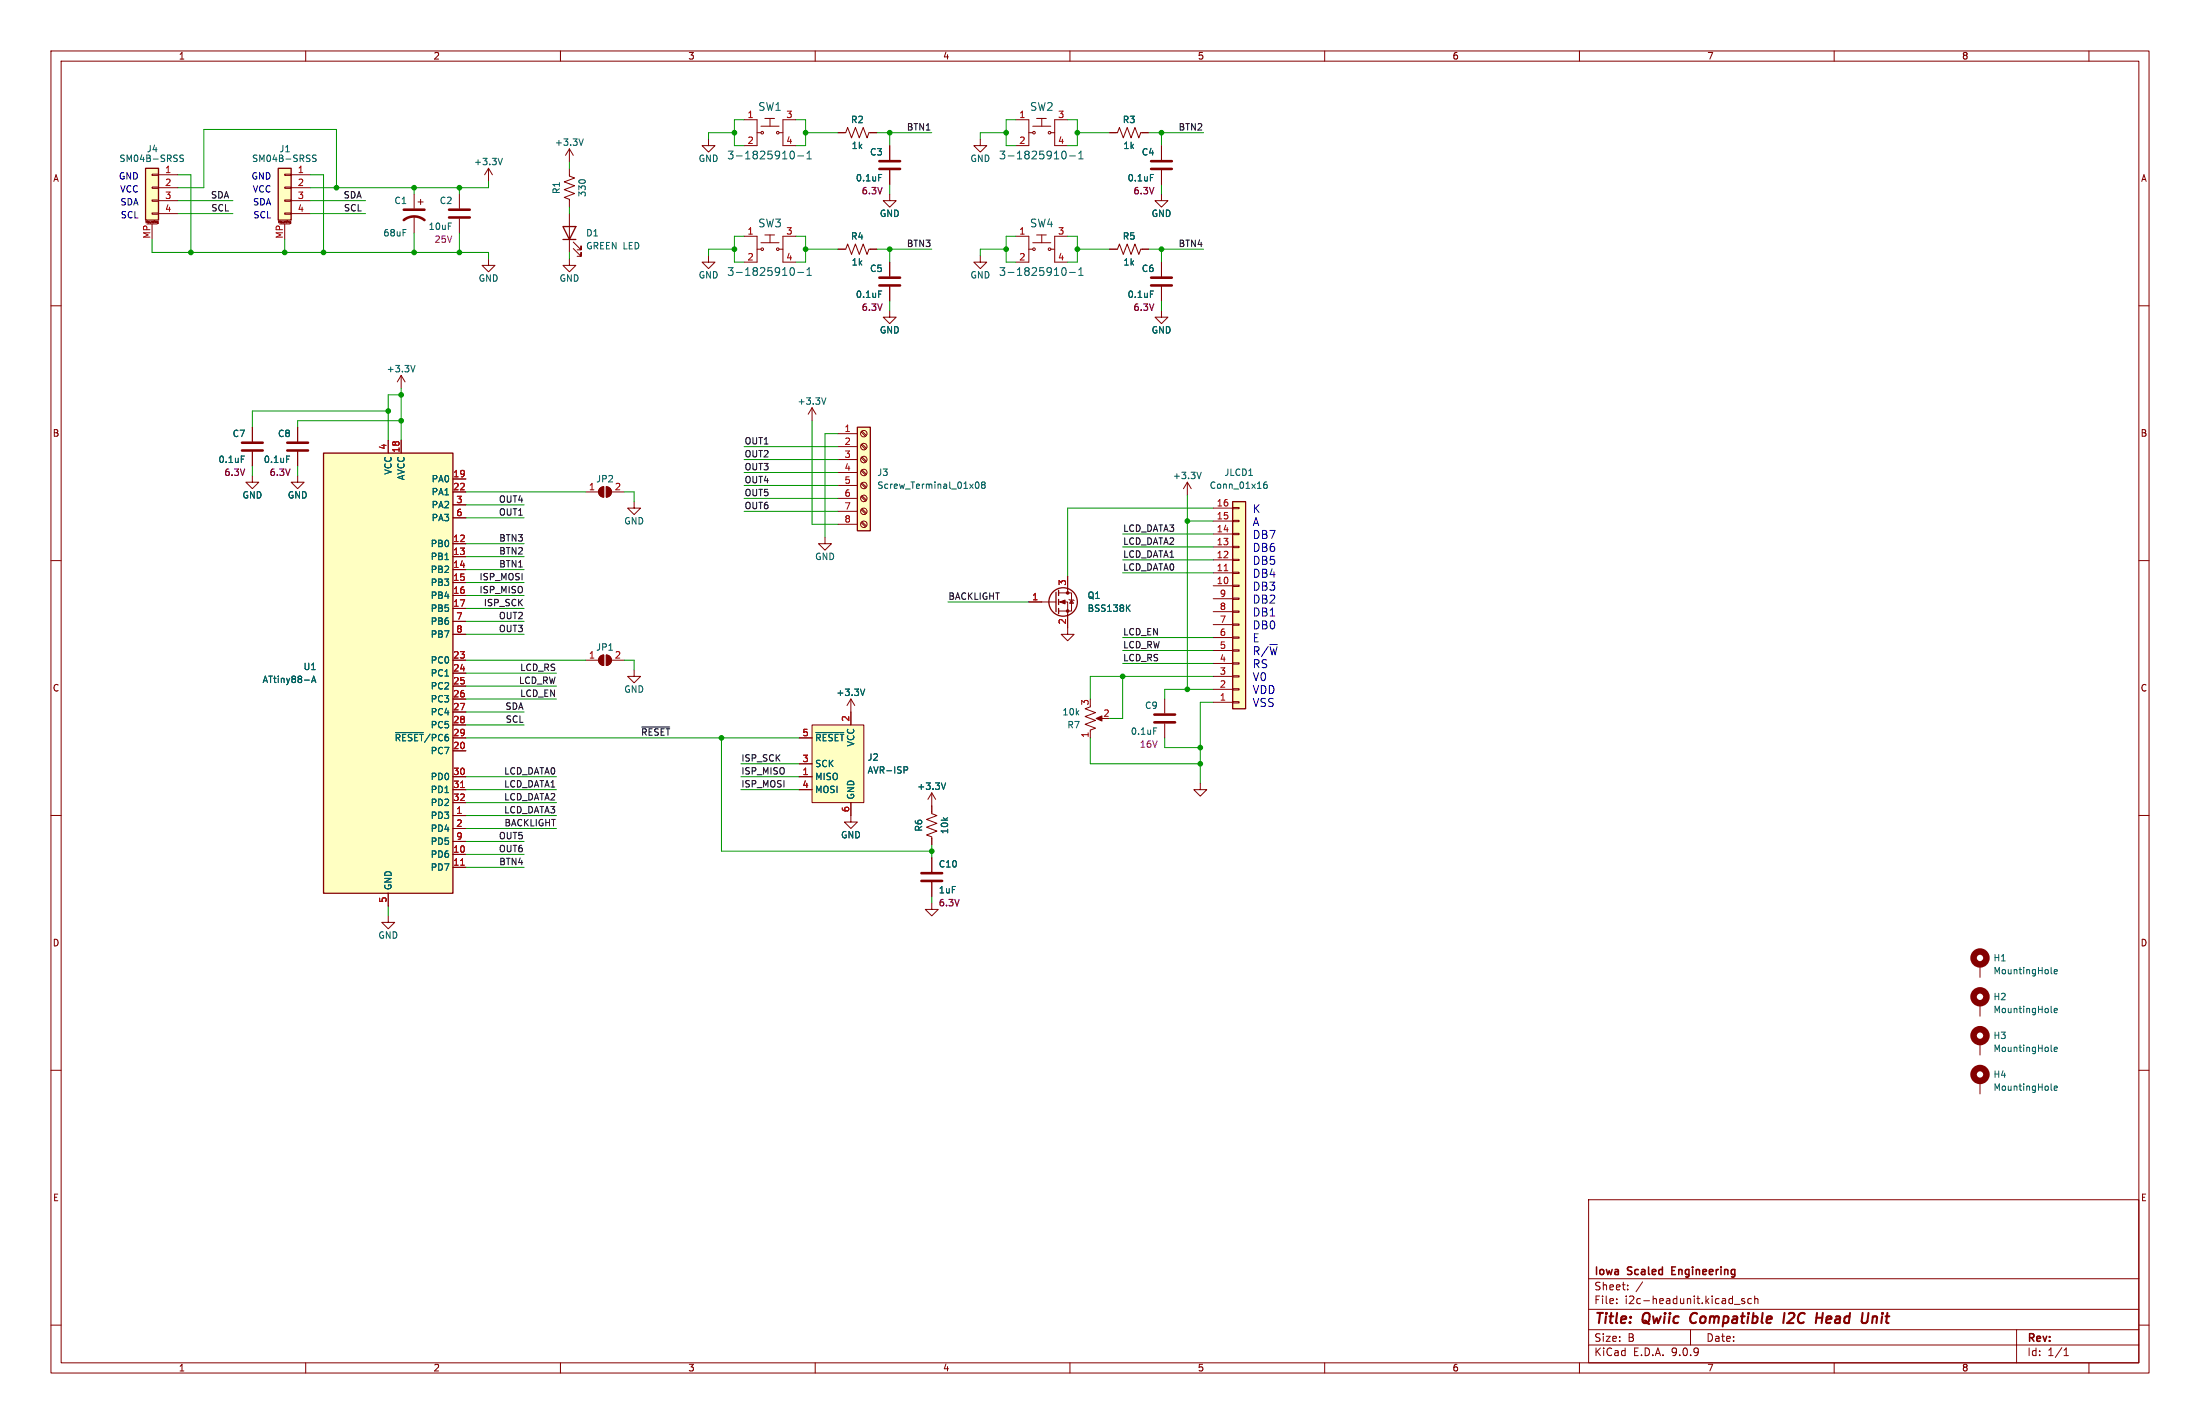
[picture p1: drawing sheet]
<svg xmlns="http://www.w3.org/2000/svg" width="432mm" height="279mm" viewBox="0 0 432 279" stroke-linecap="round" stroke-linejoin="round" font-family="sans-serif">
<g fill="none" stroke="#840000" stroke-width=".2">
<path d="M10 10h411.8v259.4h-411.8zM12 12h407.8v255.4h-407.8zM60 10v2M110 10v2M160 10v2M210 10v2M260 10v2M310 10v2M360 10v2M410 10v2M81.3 38.1v2.8M82 39.6h1.1"/>
<path d="M82.5 39.1v1M90.2 38.1v2.8M95.9 33l-.8 1.3M95.9 33l.7 1.3M95.9 33v2.6M111.8 33v1.5l1 .4-2.1 .8 2.1 .7-2.1 .8 2.1 .8-2.1 .7 1.1 .4v1.5M111.8 29.2v2.6M111.8 29.2l-.8 1.3M111.8 29.2l.7 1.3M139.1 27.3v1.3h1.2l-1.2 1.2-1.3-1.2h1.3M81.3 42.4v3.3M90.2 42.9v2.8"/>
<path d="M111.8 50.8v1.3h1.2l-1.2 1.2-1.3-1.2h1.3M111.8 41.9v7.6M112.5 48.8l1.5 1.5v-.8v.8h-.7M112.5 47.5l1.5 1.5v-.7v.7h-.7M139.1 50.2v1.2h1.2l-1.2 1.3-1.3-1.3h1.3M174.6 51.4v2.8M174.6 56.3v2.8M10 60h2M78.7 73.7l-.7 1.2M78.7 73.7l.8 1.2M78.7 73.7v2.5M174.6 61v1.2h1.3l-1.3 1.3-1.2-1.3h1.2"/>
<path d="M419.8 60h2M49.5 93.3v1.3h1.3l-1.3 1.3-1.2-1.3h1.2M49.5 83.8v2.8M49.5 88.6v2.8M159.4 80l-.8 1.3M159.4 80l.7 1.3M159.4 80v2.6M10 110h2M419.8 110h2M167 137.2l-.8 1.2M167 137.2l.8 1.2M167 137.2v2.5"/>
<path d="M10 160h2M182.9 155.6v4l1 .4-2 .8 2 .7-2 .8 2 .8-2 .7 1 .4v1.5M182.9 155.6l-.8 1.2M182.9 155.6l.7 1.2M419.8 160h2M167 160v1.3h-1.3l1.3 1.3 1.3-1.3h-1.3M182.9 177.2v1.2h1.2l-1.2 1.3-1.3-1.3h1.3M182.9 168.3v2.8M182.9 173.1v2.8M10 210h2M419.8 210h2M311.8 235.4h108v32h-108z"/>
<path d="M10 260h2M311.8 256.9h108M311.8 250.9h108M317.3 255.6v.2M317.3 254.9v.1M319.5 252.9v.2M319.5 252.2v.1M322.4 251.5l-1.3 1.9M340.4 255.9h1.1M342.4 254.9l-.4-.1-.2 .2 .1 .2 .5 .2v.3h-.6M343.8 254.9l-.5-.1-.3 .3 .2 .6h.6M344.4 254.9l.2-.1 .4 .1v.9"/>
<path d="M344.4 254.3v1.5M419.8 260h2M60 267.4v2M110 267.4v2M160 267.4v2M210 267.4v2M260 267.4v2M310 267.4v2M311.8 263.9h108M311.8 260.9h108M331.8 260.9v3M360 267.4v2"/>
<path d="M395.8 260.9v6.5M405.1 266h.9M405.1 264.9l.4-.4v1.5M410 267.4v2"/>
</g>
<path d="M332 257.9l-.1 .2a1.23 1.23 0 0 0 .1 1.4M350.3 257.6l-.3 2M352.1 258.5l-1.3 1.1h1.2M356.5 258.6h1.2M357.8 257.6l-.3 2M367.6 258.3l-.2 1.3M368.2 258.3l-.6 .2" fill="none" stroke="#840000" stroke-width=".4"/>
<path d="M328.1 249.3h.5M328.9 248.6h-.8v1.5h.8" fill="none" stroke="#840000" stroke-width=".3"/>
<path d="M79.2 43.2a3.3 3.3 0 0 1 4.1 0M79.2 41.1h4.1M88.1 41.1h4.1M88.1 42.7h4.1M172.6 54.5h4.1M172.6 56h4.1M47.5 86.9h4.1M47.5 88.4h4.1M180.8 171.3h4.1M180.8 172.8h4.1" fill="none" stroke="#840000" stroke-width=".51"/>
<path d="M98.6 31.1l-.4 1.2M114.5 27.2l-.4 1.3M172.5 57.1h.6M81.5 71.7l-.5 1.3M162.1 78l-.4 1.3M47.4 89.5h.6M169.7 135.2l-.4 1.3M185.6 153.6l-.4 1.3" fill="none" stroke="#006464" stroke-width=".2"/>
<path d="M110.5 44.5h2.5l-1.2 2.5zM110.5 47h2.5" fill="none" stroke="#840000" stroke-width=".25"/>
<path d="M168.3 83.8h2.5v20.3h-2.5z" fill="#ffffc2"/>
<path d="M168.3 83.8h2.5v20.3h-2.5z" fill="none" stroke="#840000" stroke-width=".25"/>
<g fill="none" stroke="#840000" stroke-width=".2">
<path d="M174.6 38.1v1.3h1.3l-1.3 1.2-1.2-1.2h1.2M164.5 85.1h3.8M164.5 87.6h3.8M164.5 90.2h3.8M164.5 92.7h3.8M164.5 95.3h3.8M164.5 97.8h3.8M169 84.8l.9 .8M169 87.3l.9 .8M169 89.8l.9 .9M169 92.4l.9 .8M169 94.9l.9 .9"/>
<path d="M169 97.5l.9 .8M169 100l.9 .8M169.2 84.6l.9 .8M169.2 87.1l.9 .9M169.2 89.7l.9 .8M169.2 92.2l.9 .8M169.2 94.7l.9 .9M169.2 97.3l.9 .8M169.2 99.8l.9 .9M164.5 100.3h3.8M164.5 102.9h3.8M169 102.5l.9 .9"/>
<path d="M169.2 102.4l.9 .8M114.9 129.5h2.6M117.8 128.8l.7-.3v2.1a1.02 1.02 0 0 1-.9-.7 1.02 1.02 0 0 1 .2-1.1zM119 128.5a1.02 1.02 0 0 1 1 1 1.02 1.02 0 0 1-1 1.1zM120 129.5h2.6"/>
<circle cx="169.5" cy="90.2" r=".63"/>
<circle cx="169.5" cy="92.7" r=".63"/>
<circle cx="169.5" cy="97.8" r=".63"/>
<circle cx="169.5" cy="85.1" r=".63"/>
<circle cx="169.5" cy="87.6" r=".63"/>
<circle cx="169.5" cy="95.2" r=".63"/>
<circle cx="169.5" cy="100.3" r=".63"/>
<circle cx="169.5" cy="102.9" r=".63"/>
</g>
<path d="M191.5 94.7l.2-.1a.68 .68 0 0 1 .5 .6 .68 .68 0 0 1-.5 .6l-.3-.5zM192.9 95.1l-.3-.2 .3-.3h.2l.3 .2-.3 .3M192.9 95.1l-.3 .2 .1 .4 .2 .1h.3l.2-.2v-.3l-.3-.2M192.9 95.1h.2" fill="none" stroke="#006464" stroke-width=".2"/>
<g fill="#840000" stroke="#840000" stroke-width=".2">
<path d="M117.8 128.8l.7-.3v2.1a1.02 1.02 0 0 1-.9-.7 1.02 1.02 0 0 1 .2-1.1z"/>
<path d="M119 128.5a1.02 1.02 0 0 1 1 1 1.02 1.02 0 0 1-1 1.1z"/>
</g>
<path d="M241.9 98.4h2.6v40.7h-2.6z" fill="#ffffc2"/>
<g fill="none" stroke="#840000" stroke-width=".25">
<path d="M241.9 98.4h2.6v40.7h-2.6zM207.3 116.2v3.8M207.8 115.8v1M207.8 117.6v1M207.8 119.4v1"/>
<circle cx="208.7" cy="118.1" r="2.79"/>
</g>
<g fill="none" stroke="#840000" stroke-width=".2">
<path d="M146 23.5h2.6v5.1h-2.6M148.6 26h.8M149.4 24.8h3.5M150.1 23.2h1.9M151.1 23.2v1.6M152.9 26h.8M156.2 23.5h-2.5v5.1h2.5M164.5 26h1.5l.4-1 .7 2.1 .8-2.1 .8 2.1 .7-2.1 .8 2.1 .4-1.1h1.5M174.6 28.6v2.8M174.6 33.4v2.8M95.9 50.8v1.3h1.3l-1.3 1.2-1.3-1.2h1.3M146 46.4h2.6v5h-2.6"/>
<path d="M148.6 48.9h.8M149.4 47.6h3.5M150.1 46.1h1.9M151.1 46.1v1.5M152.9 48.9h.8M156.2 46.4h-2.5v5h2.5M164.5 48.9h1.5l.4-1 .7 2 .8-2 .8 2 .7-2 .8 2 .4-1h1.5M228 51.4v2.8M228 56.3v2.8M228 61v1.2h1.2l-1.2 1.3-1.3-1.3h1.3M233 94.6l-.7 1.3M233 94.6l.8 1.3"/>
<path d="M233 94.6v2.6M238.1 99.7h3.8M241.9 99.6h1.3v.2h-1.3zM201.9 118.1h5.4M207.8 116.3h2.5v3.6h-2.5M207.8 118.1h1.7v6.4h1.3l-1.3 1.2-1.2-1.2h1.2M209.5 113v3.3M209.8 117.6l1 .3M210.3 117.7l.4 .7h-.8zM238.1 117.5h3.8M238.1 114.9h3.8M238.1 112.4h3.8"/>
<path d="M238.1 109.9h3.8M238.1 107.3h3.8M238.1 104.8h3.8M238.1 102.2h3.8M241.9 119.9h1.3v.2h-1.3zM241.9 117.3h1.3v.3h-1.3zM241.9 114.8h1.3v.3h-1.3zM241.9 112.3h1.3v.2h-1.3zM241.9 109.7h1.3v.3h-1.3zM241.9 107.2h1.3v.2h-1.3zM241.9 104.6h1.3v.3h-1.3zM241.9 102.1h1.3v.3h-1.3z"/>
<path d="M124.5 131.4v1.3h1.2l-1.2 1.3-1.3-1.3h1.3M214 138.7l-1 .4 2 .7-2 .8 2 .8-2 .7 2 .8-1 .4v1.5M228.6 137.2v2.8M238.1 137.8h3.8M238.1 135.3h3.8M238.1 132.7h3.8M238.1 130.2h3.8M238.1 127.6h3.8M238.1 125.1h3.8M238.1 122.6h3.8M238.1 120h3.8M241.9 137.7h1.3v.2h-1.3z"/>
<path d="M241.9 135.1h1.3v.3h-1.3zM241.9 132.6h1.3v.2h-1.3zM241.9 130h1.3v.3h-1.3zM241.9 127.5h1.3v.3h-1.3zM241.9 125h1.3v.2h-1.3zM241.9 122.4h1.3v.3h-1.3zM215.5 141h1M228.6 142v2.8M235.6 153.7v1.2h1.3l-1.3 1.3-1.3-1.3h1.3M76.2 179.7v1.3h1.3l-1.3 1.2-1.3-1.2h1.3M388.6 189.2v2.6M388.6 196.9v2.5"/>
<path d="M388.6 204.5v2.5M388.6 212.1v2.5"/>
<circle cx="149.6" cy="26" r=".25"/>
<circle cx="152.7" cy="26" r=".25"/>
<circle cx="149.6" cy="48.9" r=".25"/>
<circle cx="152.7" cy="48.9" r=".25"/>
</g>
<path d="M240.3 112h.7" fill="none" stroke="#a90000" stroke-width=".2"/>
<g fill="none" stroke="#006464" stroke-width=".2">
<path d="M155.3 29.7h.1a.81 .81 0 0 1 .5 .7 .81 .81 0 0 1-.5 .8 1.01 1.01 0 0 1-.1-1.5zM156.6 30.6h1.1M158.4 30.1l.4-.4v1.5M158.4 31.2h.9M172.5 34.2h.6M155.3 52.6l.1-.1a.81 .81 0 0 1 .5 .8 .81 .81 0 0 1-.5 .7 1.01 1.01 0 0 1-.1-1.4zM156.6 53.5h1.1M158.4 54h.9M158.4 52.9l.4-.4v1.5M225.8 57.1h.6M235.8 92.7l-.5 1.2M248.6 94.6h-.3l-.2 .3-.1 .7 .3 .2 .4-.1v-.4l-.1-.2-.3-.1-.3 .3"/>
<path d="M221.3 119.2l.5 .8M221.8 118.7l-.7 .7M226.4 142.8h.6M402.6 198.5l.2 .2M402.6 190.9l.2 .2M403.2 190.7l.6-.2-.1-.2-.3-.1-.2 .2v.6h.5M403.2 198.3l.6-.1-.1-.3h-.3l-.2 .1v.6h.5M402.6 213.8l.2 .1M402.6 206.1l.2 .2M403.2 213.5l.6-.1-.1-.2-.3-.1-.2 .2v.6h.5M403.2 205.9l.6-.1-.1-.3h-.3l-.2 .2v.6h.5"/>
</g>
<g fill="none" stroke="#840000" stroke-width="1.3">
<circle cx="388.6" cy="188" r="1.27"/>
<circle cx="388.6" cy="195.6" r="1.27"/>
<circle cx="388.6" cy="203.2" r="1.27"/>
<circle cx="388.6" cy="210.8" r="1.27"/>
</g>
<path d="M172.6 31.6h4.1M172.6 33.1h4.1M225.9 54.5h4.1M225.9 56h4.1M226.6 140.2h4M226.6 141.7h4" fill="none" stroke="#840000" stroke-width=".51"/>
<g fill="#840000" stroke="#840000" stroke-width=".2">
<path d="M208 118.1l1-.4v.8z"/>
<path d="M215.1 141l1.2-.5v1z"/>
<circle cx="209.5" cy="116.3" r=".25"/>
<circle cx="209.5" cy="119.9" r=".25"/>
</g>
<path d="M159.4 142.2h10.1v15.3h-10.1z" fill="#ffffc2"/>
<g fill="none" stroke="#840000" stroke-width=".2">
<path d="M192.4 27.3v1.3h1.3l-1.3 1.2-1.3-1.2h1.3M199.4 23.5h2.5v5.1h-2.5M201.9 26h.8M202.7 24.8h3.5M203.5 23.2h1.9M204.5 23.2v1.6M206.2 26h.8M209.5 23.5h-2.5v5.1h2.5M217.8 48.9h1.5l.4-1 .8 2 .7-2 .8 2 .8-2 .7 2 .4-1h1.5M167 139.7v2.5M156.8 144.8h2.6M156.8 149.9h2.6"/>
<path d="M156.8 152.4h2.6M156.8 154.9h2.6M159.4 142.2h10.1v15.3h-10.1zM167 157.5v2.5"/>
<circle cx="202.9" cy="26" r=".25"/>
<circle cx="206" cy="26" r=".25"/>
</g>
<path d="M208.5 29.8l.3-.1a.81 .81 0 0 1 .5 .7 .81 .81 0 0 1-.5 .8l-.3-.2-.1-.4zM209.9 30.6h1.2M211.7 31.2h.9M211.7 30.1l.5-.4v1.5M160.1 143.7h5.5M177.4 150.4h.5l.3 .3-.2 .3-.6 .1" fill="none" stroke="#006464" stroke-width=".2"/>
<path d="M54.6 33h2.5v10.2h-2.5z" fill="#ffffc2"/>
<path d="M54.6 33h2.5v10.2h-2.5z" fill="none" stroke="#840000" stroke-width=".25"/>
<g fill="none" stroke="#840000" stroke-width=".2">
<path d="M55.9 34.2h1.2v.2h-1.2zM55.9 36.7h1.2v.3h-1.2zM55.9 39.2h1.2v.3h-1.2zM57.1 34.3h3.9M57.1 36.8h3.9M57.1 39.4h3.9M228 38.1v1.3h1.2l-1.2 1.2-1.3-1.2h1.3M228 28.6v2.8M228 33.4v2.8M54.9 43.9h2M55.9 41.8h1.2v.2h-1.2zM55.9 43.9v3.1"/>
<path d="M56.9 43.7v-.2h.2v.3h-.2M56.9 43.7h.1M56.9 43.7h.2M57.1 41.9h3.9M192.4 50.2v1.2h1.3l-1.3 1.3-1.3-1.3h1.3M199.4 46.4h2.5v5h-2.5M201.9 48.9h.8M202.7 47.6h3.5M203.5 46.1h1.9M204.5 46.1v1.5M206.2 48.9h.8M209.5 46.4h-2.5v5h2.5"/>
<circle cx="202.9" cy="48.9" r=".25"/>
<circle cx="206" cy="48.9" r=".25"/>
</g>
<path d="M62 30.5l-.4-.1-.2 .1v.4l.5 .3 .1 .3-.2 .2-.5-.1M225.8 34.2h.6M208.5 52.7l.3-.2a.81 .81 0 0 1 .5 .8 .81 .81 0 0 1-.5 .7l-.3-.1-.1-.4zM209.9 53.5h1.2M211.7 54h.9M211.7 52.9l.5-.4v1.5" fill="none" stroke="#006464" stroke-width=".2"/>
<path d="M225.9 31.6h4.1M225.9 33.1h4.1" fill="none" stroke="#840000" stroke-width=".51"/>
<path d="M28.6 33h2.5v10.2h-2.5z" fill="#ffffc2"/>
<path d="M28.6 33h2.5v10.2h-2.5z" fill="none" stroke="#840000" stroke-width=".25"/>
<g fill="none" stroke="#840000" stroke-width=".2">
<path d="M29.8 34.2h1.3v.2h-1.3zM29.8 36.7h1.3v.3h-1.3zM29.8 39.2h1.3v.3h-1.3zM31.1 34.3h3.8M31.1 36.8h3.8M31.1 39.4h3.8M217.8 26h1.5l.4-1 .8 2.1 .7-2.1 .8 2.1 .8-2.1 .7 2.1 .4-1.1h1.5M28.8 43.9h2.1M29.8 41.8h1.3v.2h-1.3zM29.8 43.9v3.1M30.9 43.8h.1M30.9 43.7h.1"/>
<path d="M31 43.5l-.1 .2M31 43.5h.1M31 43.8h.1M31 43.5v.3M31 43.7h.1M31.1 41.9h3.8M114.9 96.5h2.6M117.8 95.8l.7-.3v2a1.02 1.02 0 0 1-.9-.6 1.02 1.02 0 0 1 .2-1.1zM119 95.5a1.02 1.02 0 0 1 1 1 1.02 1.02 0 0 1-1 1zM120 96.5h2.6M124.5 98.4v1.3h1.2l-1.2 1.3-1.3-1.3h1.3"/>
</g>
<path d="M36 30.5l-.5-.1-.2 .1v.4l.6 .3 .1 .3-.2 .2-.5-.1" fill="none" stroke="#006464" stroke-width=".2"/>
<g fill="#840000" stroke="#840000" stroke-width=".2">
<path d="M117.8 95.8l.7-.3v2a1.02 1.02 0 0 1-.9-.6 1.02 1.02 0 0 1 .2-1.1z"/>
<path d="M119 95.5a1.02 1.02 0 0 1 1 1 1.02 1.02 0 0 1-1 1z"/>
</g>
<path d="M63.5 88.9h25.4v86.4h-25.4z" fill="#ffffc2"/>
<path d="M63.5 88.9h25.4v86.4h-25.4z" fill="none" stroke="#840000" stroke-width=".25"/>
<g fill="none" stroke="#840000" stroke-width=".2">
<path d="M164.5 26h1.2M170.8 26h1.3M174.6 28.6v2.8M174.6 33.4v2.8M217.8 26h1.3M224.2 26h1.2M228 28.6v2.8M228 33.4v2.8M164.5 48.9h1.2M170.8 48.9h1.3M174.6 51.4v2.8M174.6 56.3v2.8"/>
<path d="M217.8 48.9h1.3M224.2 48.9h1.2M228 51.4v2.8M228 56.3v2.8M49.5 83.8v2.8M49.5 88.6v2.8M58.4 93.3v1.3h1.3l-1.3 1.3-1.3-1.3h1.3M58.4 83.8v2.8M58.4 88.6v2.8M76.2 86.4v2.5M78.7 86.4v2.5M88.9 94h2.5"/>
<path d="M88.9 96.5h2.5M88.9 99.1h2.5M88.9 101.6h2.5M88.9 106.7h2.5M88.9 109.2h2.5M88.9 111.8h2.5M88.9 114.3h2.5M88.9 116.8h2.5M88.9 119.4h2.5M161.9 105.4v1.3h1.3l-1.3 1.3-1.2-1.3h1.2M201.9 118.1h2.6M209.5 113v2.6"/>
<path d="M88.9 121.9h2.5M88.9 124.5h2.5M88.9 129.5h2.5M88.9 132.1h2.5M88.9 134.6h2.5M88.9 137.2h2.5M88.9 139.7h2.5M167 139.7v2.5M209.5 120.7v2.5M88.9 142.2h2.5M88.9 144.8h2.5M88.9 147.3h2.5"/>
<path d="M88.9 152.4h2.5M88.9 154.9h2.5M88.9 157.5h2.5M156.8 144.8h2.6M156.8 152.4h2.6M156.8 154.9h2.6M156.8 149.9h2.6M167 157.5v2.5M182.9 158.1v1.3M76.2 175.3v2.5M88.9 160h2.5M88.9 162.6h2.5"/>
<path d="M88.9 165.1h2.5M88.9 167.6h2.5M88.9 170.2h2.5M182.9 164.5v1.2M182.9 168.3v2.8M182.9 173.1v2.8"/>
</g>
<g fill="none" stroke="#006464" stroke-width=".2">
<path d="M172.5 34.2h.6M225.8 34.2h.6M172.5 57.1h.6M225.8 57.1h.6M47.4 89.5h.6M56.3 89.5h.6M221.3 119.2l.5 .8M221.8 118.7l-.7 .7M61.2 133.9l.4-1.2 .4 1.2M61.3 133.6h.6M169.7 135.2l-.4 1.3M77.6 143.7h5.5"/>
<path d="M160.1 143.7h5.5M177.4 150.4h.5l.3 .3-.2 .3-.6 .1M185.6 153.6l-.4 1.3"/>
</g>
<path d="M90.4 154.5h.7M90.4 169.8h.7" fill="none" stroke="#a90000" stroke-width=".2"/>
<path d="M56.4 86.9h4.1M56.4 88.4h4.1" fill="none" stroke="#840000" stroke-width=".51"/>
<path d="M126 142.6h5.4" fill="none" stroke="#0f0f0f" stroke-width=".2"/>
<g fill="none" stroke="#009600" stroke-width=".2">
<path d="M34.9 36.8h5.1v-11.4h26v11.4M34.9 39.4h10.8M34.9 34.3h2.6v15.2M61 39.4h10.8M61 34.3h2.5v15.2M81.3 36.8v1.3M90.2 36.8v1.3M95.9 35.6v1.2h-34.9M111.8 31.8v1.2M144.1 26h-5v1.3M146 23.5h-1.9v5.1h1.9M156.2 23.5h1.9v5.1h-1.9"/>
<path d="M158.1 26h6.4M172.1 26h10.8M174.6 26v2.6M174.6 36.2v1.9M197.5 26h-5.1v1.3M199.4 23.5h-1.9v5.1h1.9M209.5 23.5h2v5.1h-2M211.5 26h6.3M225.4 26h10.8M228 26v2.6M228 36.2v1.9M29.8 47v2.5h66.1v1.3"/>
<path d="M34.9 41.9h10.8M55.9 47v2.5M61 41.9h10.8M81.3 45.7v3.8M90.2 45.7v3.8M111.8 40.6v1.3M111.8 49.5v1.3M144.1 48.9h-5v1.3M146 46.4h-1.9v5h1.9M156.2 46.4h1.9v5h-1.9M158.1 48.9h6.4M172.1 48.9h10.8"/>
<path d="M174.6 48.9v2.5M174.6 59.1v1.9M197.5 48.9h-5.1v1.3M199.4 46.4h-1.9v5h1.9M209.5 46.4h2v5h-2M211.5 48.9h6.3M225.4 48.9h10.8M228 48.9v2.5M228 59.1v1.9M78.7 76.2v10.2M78.7 77.5h-2.5v8.9M49.5 91.4v1.9"/>
<path d="M58.4 91.4v1.9M76.2 80.6h-26.7v3.2M78.7 82.6h-20.3v1.2M91.4 96.5h23.5M91.4 99.1h11.5M122.6 96.5h1.9v1.9M146 90.2h18.5M146 95.3h18.5M146 97.8h18.5M146 92.7h18.5M146 87.6h18.5M159.4 82.6v20.3h5.1"/>
<path d="M164.5 85.1h-2.6v20.3M233 97.2v38.1M238.1 99.7h-28.6v13.3M91.4 101.6h11.5M91.4 111.8h11.5M91.4 114.3h11.5M91.4 106.7h11.5M91.4 119.4h11.5M91.4 116.8h11.5M91.4 109.2h11.5M146 100.3h18.5M186.1 118.1h15.8"/>
<path d="M220.3 107.3h17.8M220.3 112.4h17.8M220.3 109.9h17.8M220.3 104.8h17.8M233 102.2h5.1M91.4 121.9h11.5M91.4 124.5h11.5M91.4 134.6h17.8M91.4 132.1h17.8M91.4 129.5h23.5M91.4 137.2h17.8M91.4 139.7h11.5"/>
<path d="M122.6 129.5h1.9v1.9M220.3 130.2h17.8M220.3 132.7v8.3h-2.5M220.3 125.1h17.8M220.3 127.6h17.8M238.1 137.8h-2.5v15.9M238.1 135.3h-9.5v1.9M238.1 132.7h-24.1v4.5M91.4 154.9h17.8M91.4 152.4h17.8M91.4 144.8h65.4M91.4 157.5h17.8"/>
<path d="M91.4 142.2h11.5M141.6 144.8v22.2h41.3M145.4 154.9h11.4M145.4 149.9h11.4M145.4 152.4h11.4M214 144.8v5.1h21.6M228.6 144.8v1.9h7M76.2 177.8v1.9M91.4 167.6h11.5M91.4 160h17.8M91.4 165.1h11.5M91.4 162.6h17.8"/>
<path d="M91.4 170.2h11.5M182.9 165.7v2.6M182.9 175.9v1.3"/>
</g>
<g fill="#009600" stroke="#009600" stroke-width=".2">
<circle cx="55.9" cy="49.5" r=".46"/>
<circle cx="37.5" cy="49.5" r=".46"/>
<circle cx="66" cy="36.8" r=".46"/>
<circle cx="78.7" cy="82.6" r=".46"/>
<circle cx="90.2" cy="36.8" r=".46"/>
<circle cx="81.3" cy="36.8" r=".46"/>
<circle cx="63.5" cy="49.5" r=".46"/>
<circle cx="90.2" cy="49.5" r=".46"/>
<circle cx="78.7" cy="77.5" r=".46"/>
<circle cx="76.2" cy="80.6" r=".46"/>
<circle cx="81.3" cy="49.5" r=".46"/>
<circle cx="233" cy="102.2" r=".46"/>
<circle cx="228" cy="48.9" r=".46"/>
<circle cx="211.5" cy="48.9" r=".46"/>
<circle cx="197.5" cy="48.9" r=".46"/>
<circle cx="233" cy="135.3" r=".46"/>
<circle cx="220.3" cy="132.7" r=".46"/>
<circle cx="158.1" cy="26" r=".46"/>
<circle cx="144.1" cy="48.9" r=".46"/>
<circle cx="144.1" cy="26" r=".46"/>
<circle cx="174.6" cy="48.9" r=".46"/>
<circle cx="235.6" cy="146.7" r=".46"/>
<circle cx="235.6" cy="149.9" r=".46"/>
<circle cx="141.6" cy="144.8" r=".46"/>
<circle cx="182.9" cy="167" r=".46"/>
<circle cx="158.1" cy="48.9" r=".46"/>
<circle cx="211.5" cy="26" r=".46"/>
<circle cx="174.6" cy="26" r=".46"/>
<circle cx="228" cy="26" r=".46"/>
<circle cx="197.5" cy="26" r=".46"/>
</g>
<g font-size="2.8" fill="#840000">
<text x="312.8" y="260.3">Title:</text>
<text x="322.5" y="260.3">Qwiic</text>
<text x="332.6" y="260.3">Compatible</text>
<text x="351.7" y="260.3">I2C</text>
<text x="358.9" y="260.3">Head</text>
<text x="368.6" y="260.3">Unit</text>
</g>
<g font-size="2.2" fill="#0000c2">
<text x="245.7" y="100.8">K</text>
<text x="245.7" y="103.3">A</text>
<text x="245.7" y="105.9">DB7</text>
<text x="245.7" y="108.4">DB6</text>
<text x="245.7" y="110.9">DB5</text>
<text x="245.7" y="113.5">DB4</text>
<text x="245.7" y="116">DB3</text>
<text x="245.7" y="118.5">DB2</text>
<text x="245.7" y="121.1">DB1</text>
<text x="245.7" y="123.6">DB0</text>
<text x="245.7" y="126.1">E</text>
<text x="245.7" y="128.7">R/~{W}</text>
<text x="245.7" y="131.2">RS</text>
<text x="245.7" y="133.7">V0</text>
<text x="245.7" y="136.3">VDD</text>
<text x="245.7" y="138.8">VSS</text>
</g>
<g font-size="2.1" fill="#006464">
<text x="148.7" y="21.9">SW1</text>
<text x="202.1" y="21.9">SW2</text>
<text x="142.6" y="31.5">3-1825910-1</text>
<text x="196" y="31.5">3-1825910-1</text>
<text x="148.7" y="44.8">SW3</text>
<text x="202.1" y="44.8">SW4</text>
<text x="142.6" y="54.3">3-1825910-1</text>
<text x="196" y="54.3">3-1825910-1</text>
</g>
<g font-size="2.1" fill="#840000">
<text x="312.8" y="250.6">Iowa</text>
<text x="319.5" y="250.6">Scaled</text>
<text x="328.8" y="250.6">Engineering</text>
<text x="312.8" y="256.1">File:</text>
<text x="312.8" y="253.4">Sheet:</text>
<text x="318.9" y="256.1">i2c-headunit.kicad_sch</text>
<text x="312.8" y="263.5">Size:</text>
<text x="319.5" y="263.5">B</text>
<text x="334.8" y="263.5">Date:</text>
<text x="397.8" y="263.7">Rev:</text>
<text x="312.8" y="266.3">KiCad</text>
<text x="320.5" y="266.3">E.D.A.</text>
<text x="328.1" y="266.3">9.0.9</text>
<text x="397.8" y="266.3">Id:</text>
<text x="401.9" y="266.3">1/1</text>
</g>
<g font-size="1.8" fill="#840000">
<text x="35" y="11.9">1</text>
<text x="85" y="11.9">2</text>
<text x="135" y="11.9">3</text>
<text x="185" y="11.9">4</text>
<text x="235" y="11.9">5</text>
<text x="285" y="11.9">6</text>
<text x="335" y="11.9">7</text>
<text x="385" y="11.9">8</text>
<text x="10.3" y="35.9">A</text>
<text x="420.1" y="35.9">A</text>
<text x="10.3" y="85.9">B</text>
<text x="420.1" y="85.9">B</text>
<text x="10.3" y="135.9">C</text>
<text x="420.1" y="135.9">C</text>
<text x="10.3" y="185.9">D</text>
<text x="420.1" y="185.9">D</text>
<text x="10.3" y="235.9">E</text>
<text x="420.1" y="235.9">E</text>
<text x="35" y="269.3">1</text>
<text x="85" y="269.3">2</text>
<text x="135" y="269.3">3</text>
<text x="185" y="269.3">4</text>
<text x="235" y="269.3">5</text>
<text x="285" y="269.3">6</text>
<text x="335" y="269.3">7</text>
<text x="385" y="269.3">8</text>
</g>
<g font-size="1.8" fill="#a90000">
<text x="146.6" y="23.2">1</text>
<text x="154.2" y="23.2">3</text>
<text x="200" y="23.2">1</text>
<text x="207.6" y="23.2">3</text>
<text x="146.6" y="28.3">2</text>
<text x="154.2" y="28.3">4</text>
<text x="200" y="28.3">2</text>
<text x="207.6" y="28.3">4</text>
<text x="32.3" y="34">1</text>
<text x="58.3" y="34">1</text>
<text x="32.3" y="36.6">2</text>
<text x="32.3" y="39.1">3</text>
<text x="32.3" y="41.7">4</text>
<text x="58.3" y="36.6">2</text>
<text x="58.3" y="39.1">3</text>
<text x="58.3" y="41.7">4</text>
<text x="29.6" y="46.9" transform="rotate(-90 29.6 46.9)">MP</text>
<text x="55.6" y="46.9" transform="rotate(-90 55.6 46.9)">MP</text>
<text x="146.6" y="46.1">1</text>
<text x="154.2" y="46.1">3</text>
<text x="200" y="46.1">1</text>
<text x="207.6" y="46.1">3</text>
<text x="146.6" y="51.2">2</text>
<text x="154.2" y="51.2">4</text>
<text x="200" y="51.2">2</text>
<text x="207.6" y="51.2">4</text>
<text x="75.9" y="88.3" transform="rotate(-90 75.9 88.3)">4</text>
<text x="78.5" y="88.9" transform="rotate(-90 78.5 88.9)">18</text>
<text x="165.7" y="84.8">1</text>
<text x="165.7" y="87.4">2</text>
<text x="165.7" y="89.9">3</text>
<text x="88.9" y="93.7">19</text>
<text x="165.7" y="92.5">4</text>
<text x="165.7" y="95">5</text>
<text x="88.9" y="96.3">22</text>
<text x="89.5" y="98.8">3</text>
<text x="89.5" y="101.3">6</text>
<text x="115.5" y="96.3">1</text>
<text x="120.6" y="96.3">2</text>
<text x="165.7" y="97.5">6</text>
<text x="165.7" y="100.1">7</text>
<text x="238.7" y="102">15</text>
<text x="238.7" y="99.4">16</text>
<text x="88.9" y="106.4">12</text>
<text x="165.7" y="102.6">8</text>
<text x="238.7" y="107.1">13</text>
<text x="238.7" y="104.5">14</text>
<text x="88.9" y="109">13</text>
<text x="88.9" y="111.5">14</text>
<text x="238.7" y="112.1">11</text>
<text x="238.7" y="109.6">12</text>
<text x="88.9" y="114">15</text>
<text x="88.9" y="116.6">16</text>
<text x="88.9" y="119.1">17</text>
<text x="202.5" y="117.9">1</text>
<text x="209.3" y="115" transform="rotate(-90 209.3 115)">3</text>
<text x="238.7" y="114.7">10</text>
<text x="239.3" y="119.8">8</text>
<text x="239.3" y="117.2">9</text>
<text x="89.5" y="121.7">7</text>
<text x="89.5" y="124.2">8</text>
<text x="209.3" y="122.6" transform="rotate(-90 209.3 122.6)">2</text>
<text x="239.3" y="124.8">6</text>
<text x="239.3" y="122.3">7</text>
<text x="88.9" y="129.3">23</text>
<text x="88.9" y="131.8">24</text>
<text x="115.5" y="129.3">1</text>
<text x="120.6" y="129.3">2</text>
<text x="239.3" y="129.9">4</text>
<text x="239.3" y="127.4">5</text>
<text x="88.9" y="134.4">25</text>
<text x="88.9" y="136.9">26</text>
<text x="239.3" y="137.5">1</text>
<text x="239.3" y="135">2</text>
<text x="239.3" y="132.5">3</text>
<text x="88.9" y="139.4">27</text>
<text x="88.9" y="142">28</text>
<text x="166.8" y="141.7" transform="rotate(-90 166.8 141.7)">2</text>
<text x="213.7" y="138.5" transform="rotate(-90 213.7 138.5)">3</text>
<text x="216.5" y="140.7">2</text>
<text x="88.9" y="144.5">29</text>
<text x="88.9" y="147.1">20</text>
<text x="157.4" y="144.5">5</text>
<text x="157.4" y="149.6">3</text>
<text x="213.7" y="144.9" transform="rotate(-90 213.7 144.9)">1</text>
<text x="88.9" y="152.1">30</text>
<text x="88.9" y="154.7">31</text>
<text x="157.4" y="152.1">1</text>
<text x="157.4" y="154.7">4</text>
<text x="88.9" y="157.2">32</text>
<text x="89.5" y="159.8">1</text>
<text x="166.8" y="159.5" transform="rotate(-90 166.8 159.5)">6</text>
<text x="88.9" y="167.4">10</text>
<text x="89.5" y="162.3">2</text>
<text x="89.5" y="164.8">9</text>
<text x="88.9" y="169.9">11</text>
<text x="75.9" y="177.2" transform="rotate(-90 75.9 177.2)">5</text>
</g>
<g font-size="1.8" fill="#006464">
<text x="108.8" y="28.8">+3.3V</text>
<text x="166.9" y="24.4">R2</text>
<text x="167.1" y="29.4">1k</text>
<text x="220.3" y="24.4">R3</text>
<text x="220.4" y="29.4">1k</text>
<text x="23.3" y="32">SM04B-SRSS</text>
<text x="28.7" y="30.1">J4</text>
<text x="49.4" y="32">SM04B-SRSS</text>
<text x="54.8" y="30.1">J1</text>
<text x="92.9" y="32.6">+3.3V</text>
<text x="137" y="32">GND</text>
<text x="167.9" y="35.8">0.1uF</text>
<text x="170.7" y="30.7">C3</text>
<text x="190.4" y="32">GND</text>
<text x="221.2" y="35.8">0.1uF</text>
<text x="224" y="30.7">C4</text>
<text x="77.3" y="40.2">C1</text>
<text x="86.2" y="40.2">C2</text>
<text x="110.1" y="38.2" transform="rotate(-90 110.1 38.2)">R1</text>
<text x="115.2" y="38.7" transform="rotate(-90 115.2 38.7)">330</text>
<text x="75.1" y="46.6">68uF</text>
<text x="84" y="45.3">10uF</text>
<text x="114.9" y="46.6">D1</text>
<text x="166.9" y="47.2">R4</text>
<text x="172.6" y="42.8">GND</text>
<text x="220.3" y="47.2">R5</text>
<text x="225.9" y="42.8">GND</text>
<text x="114.9" y="49.1">GREEN LED</text>
<text x="167.1" y="52.3">1k</text>
<text x="170.7" y="53.6">C5</text>
<text x="220.4" y="52.3">1k</text>
<text x="224" y="53.6">C6</text>
<text x="93.8" y="55.5">GND</text>
<text x="109.7" y="55.5">GND</text>
<text x="137" y="54.8">GND</text>
<text x="167.9" y="58.6">0.1uF</text>
<text x="190.4" y="54.8">GND</text>
<text x="221.2" y="58.6">0.1uF</text>
<text x="172.6" y="65.6">GND</text>
<text x="225.9" y="65.6">GND</text>
<text x="75.8" y="73.3">+3.3V</text>
<text x="156.4" y="79.6">+3.3V</text>
<text x="45.6" y="86">C7</text>
<text x="54.5" y="86">C8</text>
<text x="42.8" y="91">0.1uF</text>
<text x="51.7" y="91">0.1uF</text>
<text x="77.1" y="93.2" transform="rotate(-90 77.1 93.2)">VCC</text>
<text x="79.6" y="94.3" transform="rotate(-90 79.6 94.3)">AVCC</text>
<text x="84.6" y="94.8">PA0</text>
<text x="116.9" y="94.8">JP2</text>
<text x="172.1" y="93.6">J3</text>
<text x="230.1" y="94.2">+3.3V</text>
<text x="240.2" y="93.6">JLCD1</text>
<text x="47.5" y="98">GND</text>
<text x="56.4" y="98">GND</text>
<text x="84.6" y="97.4">PA1</text>
<text x="84.6" y="99.9">PA2</text>
<text x="172.1" y="96.1">Screw_Terminal_01x08</text>
<text x="237.3" y="96.1">Conn_01x16</text>
<text x="84.4" y="107.5">PB0</text>
<text x="84.6" y="102.5">PA3</text>
<text x="122.4" y="103.1">GND</text>
<text x="84.4" y="110.1">PB1</text>
<text x="84.4" y="112.6">PB2</text>
<text x="159.9" y="110.1">GND</text>
<text x="84.4" y="115.2">PB3</text>
<text x="84.4" y="117.7">PB4</text>
<text x="213.4" y="117.7">Q1</text>
<text x="84.4" y="120.2">PB5</text>
<text x="84.4" y="122.8">PB6</text>
<text x="84.4" y="125.3">PB7</text>
<text x="213.4" y="120.2">BSS138K</text>
<text x="59.5" y="131.7">U1</text>
<text x="84.4" y="130.4">PC0</text>
<text x="116.9" y="127.9">JP1</text>
<text x="51.4" y="134.2">ATtiny88-A</text>
<text x="84.4" y="132.9">PC1</text>
<text x="84.4" y="135.5">PC2</text>
<text x="122.4" y="136.1">GND</text>
<text x="164.1" y="136.8">+3.3V</text>
<text x="84.4" y="138">PC3</text>
<text x="84.4" y="140.6">PC4</text>
<text x="84.4" y="143.1">PC5</text>
<text x="208.4" y="140.6">10k</text>
<text x="209.4" y="143.1">R7</text>
<text x="224.6" y="139.3">C9</text>
<text x="77.4" y="145.6">~{RESET}/PC6</text>
<text x="84.4" y="148.2">PC7</text>
<text x="159.9" y="145.6">~{RESET}</text>
<text x="167.9" y="146.6" transform="rotate(-90 167.9 146.6)">VCC</text>
<text x="170.2" y="149.5">J2</text>
<text x="221.9" y="144.4">0.1uF</text>
<text x="84.4" y="153.3">PD0</text>
<text x="84.4" y="155.8">PD1</text>
<text x="159.9" y="150.7">SCK</text>
<text x="159.9" y="153.3">MISO</text>
<text x="159.9" y="155.8">MOSI</text>
<text x="170.2" y="152">AVR-ISP</text>
<text x="179.9" y="155.2">+3.3V</text>
<text x="84.4" y="158.3">PD2</text>
<text x="84.4" y="160.9">PD3</text>
<text x="167.9" y="157" transform="rotate(-90 167.9 157)">GND</text>
<text x="84.4" y="163.4">PD4</text>
<text x="84.4" y="166">PD5</text>
<text x="165" y="164.7">GND</text>
<text x="181.2" y="163.3" transform="rotate(-90 181.2 163.3)">R6</text>
<text x="186.3" y="163.8" transform="rotate(-90 186.3 163.8)">10k</text>
<text x="84.4" y="168.5">PD6</text>
<text x="84.4" y="171">PD7</text>
<text x="184.2" y="170.4">C10</text>
<text x="77.1" y="174.8" transform="rotate(-90 77.1 174.8)">GND</text>
<text x="184.2" y="175.5">1uF</text>
<text x="74.2" y="184.4">GND</text>
<text x="391.2" y="188.8">H1</text>
<text x="391.2" y="191.4">MountingHole</text>
<text x="391.2" y="196.4">H2</text>
<text x="391.2" y="199">MountingHole</text>
<text x="391.2" y="204.1">H3</text>
<text x="391.2" y="206.6">MountingHole</text>
<text x="391.2" y="211.7">H4</text>
<text x="391.2" y="214.2">MountingHole</text>
</g>
<g font-size="1.8" fill="#0f0f0f">
<text x="177.9" y="25.7">BTN1</text>
<text x="231.2" y="25.7">BTN2</text>
<text x="41.3" y="39">SDA</text>
<text x="41.4" y="41.6">SCL</text>
<text x="67.3" y="39">SDA</text>
<text x="67.4" y="41.6">SCL</text>
<text x="177.9" y="48.5">BTN3</text>
<text x="231.2" y="48.5">BTN4</text>
<text x="146" y="89.8">OUT2</text>
<text x="146" y="87.3">OUT1</text>
<text x="146" y="92.4">OUT3</text>
<text x="146" y="94.9">OUT4</text>
<text x="97.8" y="101.3">OUT1</text>
<text x="97.8" y="98.7">OUT4</text>
<text x="146" y="97.4">OUT5</text>
<text x="146" y="100">OUT6</text>
<text x="97.9" y="106.3">BTN3</text>
<text x="220.3" y="104.4">LCD_DATA3</text>
<text x="220.3" y="107">LCD_DATA2</text>
<text x="94" y="114">ISP_MOSI</text>
<text x="97.9" y="108.9">BTN2</text>
<text x="97.9" y="111.4">BTN1</text>
<text x="220.3" y="112">LCD_DATA0</text>
<text x="220.3" y="109.5">LCD_DATA1</text>
<text x="94" y="116.5">ISP_MISO</text>
<text x="94.9" y="119">ISP_SCK</text>
<text x="186.1" y="117.8">BACKLIGHT</text>
<text x="97.8" y="121.6">OUT2</text>
<text x="97.8" y="124.1">OUT3</text>
<text x="220.3" y="124.7">LCD_EN</text>
<text x="102" y="131.7">LCD_RS</text>
<text x="220.3" y="129.8">LCD_RS</text>
<text x="220.3" y="127.3">LCD_RW</text>
<text x="101.8" y="134.3">LCD_RW</text>
<text x="102" y="136.8">LCD_EN</text>
<text x="99.1" y="139.4">SDA</text>
<text x="99.2" y="141.9">SCL</text>
<text x="125.7" y="144.4">~{RESET}</text>
<text x="145.4" y="149.5">ISP_SCK</text>
<text x="98.9" y="154.6">LCD_DATA1</text>
<text x="98.9" y="152.1">LCD_DATA0</text>
<text x="145.4" y="154.6">ISP_MOSI</text>
<text x="145.4" y="152.1">ISP_MISO</text>
<text x="98.9" y="159.7">LCD_DATA3</text>
<text x="98.9" y="157.1">LCD_DATA2</text>
<text x="97.8" y="167.3">OUT6</text>
<text x="97.8" y="164.8">OUT5</text>
<text x="98.9" y="162.2">BACKLIGHT</text>
<text x="97.9" y="169.8">BTN4</text>
</g>
<g font-size="1.8" fill="#0000c2">
<text x="23.2" y="35.3">GND</text>
<text x="49.3" y="35.3">GND</text>
<text x="23.5" y="37.9">VCC</text>
<text x="23.5" y="40.4">SDA</text>
<text x="49.5" y="37.9">VCC</text>
<text x="49.6" y="40.4">SDA</text>
<text x="23.6" y="42.9">SCL</text>
<text x="49.6" y="42.9">SCL</text>
</g>
<g font-size="1.8" fill="#840084">
<text x="169" y="38.3">6.3V</text>
<text x="222.4" y="38.3">6.3V</text>
<text x="85.2" y="47.9">25V</text>
<text x="169" y="61.2">6.3V</text>
<text x="222.4" y="61.2">6.3V</text>
<text x="43.9" y="93.6">6.3V</text>
<text x="52.8" y="93.6">6.3V</text>
<text x="223.6" y="146.9">16V</text>
<text x="184.2" y="178">6.3V</text>
</g>
<g font-size=".5" fill="#840000">
<text x="28.5" y="43.9">Mounting</text>
<text x="54.5" y="43.9">Mounting</text>
</g>
</svg>
